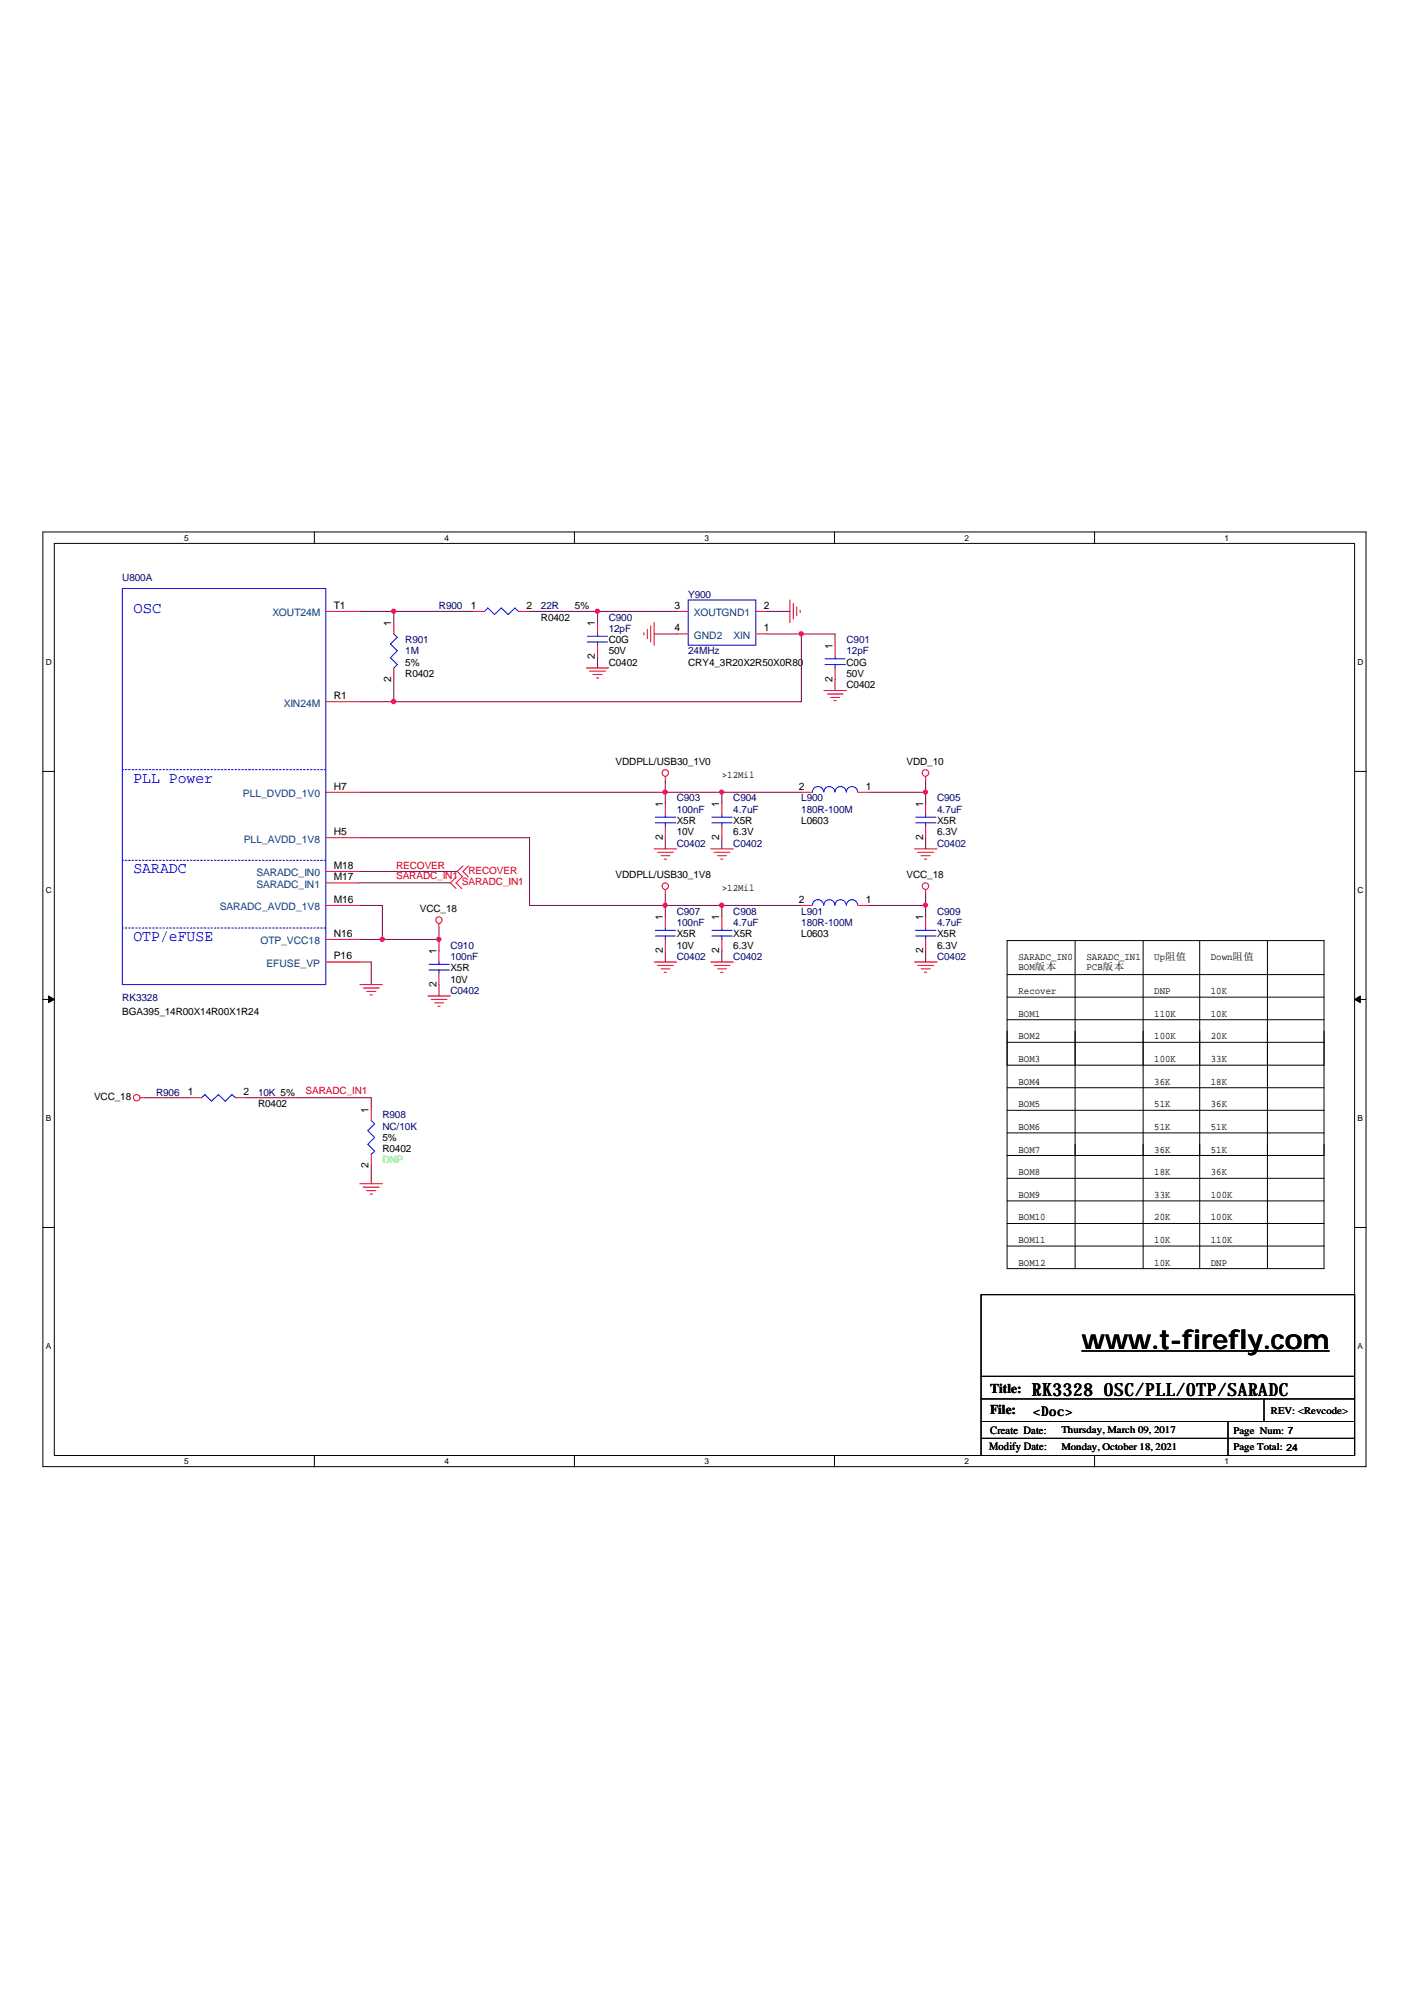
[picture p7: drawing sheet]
<svg xmlns="http://www.w3.org/2000/svg" width="210mm" height="297mm" viewBox="0 0 210 297" stroke-linecap="round" stroke-linejoin="round" font-family="sans-serif">
<path d="M6.3 78.8h196.1v138.5h-196.1zM8 80.5h192.7v135.1h-192.7z" fill="none" stroke="#000" stroke-width=".15"/>
<g fill="#fff">
<path d="M27.3 78.9h.6v1.4h-.6z"/>
<path d="M27.3 215.8h.6v1.4h-.6z"/>
</g>
<path d="M46.6 78.8v1.7M46.6 215.6v1.7" fill="none" stroke="#000" stroke-width=".15"/>
<g fill="#fff">
<path d="M65.8 78.9h.7v1.4h-.7z"/>
<path d="M65.8 215.8h.7v1.4h-.7z"/>
</g>
<path d="M85.1 78.8v1.7M85.1 215.6v1.7" fill="none" stroke="#000" stroke-width=".15"/>
<g fill="#fff">
<path d="M104.4 78.9h.6v1.4h-.6z"/>
<path d="M104.4 215.8h.6v1.4h-.6z"/>
</g>
<path d="M123.6 78.8v1.7M123.6 215.6v1.7" fill="none" stroke="#000" stroke-width=".15"/>
<g fill="#fff">
<path d="M142.9 78.9h.6v1.4h-.6z"/>
<path d="M142.9 215.8h.6v1.4h-.6z"/>
</g>
<path d="M162.1 78.8v1.7M162.1 215.6v1.7" fill="none" stroke="#000" stroke-width=".15"/>
<g fill="#fff">
<path d="M181.4 78.9h.6v1.4h-.6z"/>
<path d="M181.4 215.8h.6v1.4h-.6z"/>
<path d="M6.8 97.4h.8v1.3h-.8z"/>
<path d="M201.1 97.4h.8v1.3h-.8z"/>
<path d="M6.8 131.1h.8v1.4h-.8z"/>
<path d="M201.1 131.1h.8v1.4h-.8z"/>
</g>
<path d="M6.3 114.3h1.7M200.7 114.3h1.7" fill="none" stroke="#000" stroke-width=".15"/>
<g fill="#fff">
<path d="M6.8 164.9h.7v1.4h-.7z"/>
<path d="M201.1 164.9h.7v1.4h-.7z"/>
</g>
<path d="M6.3 148.1h1.7M200.7 148.1h1.7" fill="none" stroke="#000" stroke-width=".15"/>
<g fill="#000" stroke="#000" stroke-width=".15">
<path d="M7.2 147.6l.8 .5-.8 .4z" fill-rule="evenodd"/>
<path d="M200.7 148.1l.8-.5v.9z" fill-rule="evenodd"/>
</g>
<g fill="#fff">
<path d="M6.8 198.7h.7v1.4h-.7z"/>
<path d="M201.1 198.7h.7v1.4h-.7z"/>
</g>
<g fill="none" stroke="#000" stroke-width=".15">
<path d="M149.2 139.3h46.9v48.6h-46.9zM159.3 139.3v48.6M169.3 139.3v48.6M177.7 139.3v48.6M187.7 139.3v48.6M149.2 157.8h46.9M149.2 144.4h46.9M149.2 147.7h46.9M149.2 151.1h46.9M149.2 154.4h46.9M149.2 167.8h46.9M149.2 164.5h46.9"/>
<path d="M149.2 161.1h46.9M149.2 171.2h46.9M149.2 177.9h46.9M149.2 174.6h46.9M6.3 181.8h1.7M145.3 191.8h55.4v23.8h-55.4zM149.2 181.3h46.9M149.2 184.6h46.9M200.7 181.8h1.7M145.3 203.9h55.4M145.3 207.2h55.4M145.3 210.6h55.4"/>
<path d="M145.3 213.1h55.4M181.9 210.6v5M187.2 207.2v3.4"/>
</g>
<g fill="none" stroke="#f00" stroke-width=".15">
<path d="M48.3 90.6h5M58.3 92.2v1.7M58.3 99v1.6M70.1 90.6h1.7M76.8 90.6h1.6M86.8 99h3.4M87.3 99.4h2.4M87.8 99.9h1.4M88.5 92.2v1.7M88.5 95.6v1.7M95.4 93.8v.3M95.9 93.2v1.4"/>
<path d="M96.4 92.7v2.4M96.9 92.2v3.4M100.2 90.6h1.7M100.2 93.9h1.7M112 90.6h1.7M112 93.9h1.7M117 88.9v3.3M117.5 89.4v2.3M118 89.9v1.3M118.5 90.4v.3M123.7 95.6v1.7M123.7 99v1.6"/>
<path d="M48.3 117.4h5M48.3 104h5M88.3 100.4h.4M98.6 115v.7M98.6 119.1v1.6M106.9 119.1v1.6M118.7 117.4h1.7M122 102.3h3.4M122.6 102.8h2.3M123.1 103.3h1.3M123.5 103.8h.4M127.1 117.4h1.6"/>
<path d="M137.1 115v.7M137.1 119.1v1.6M48.3 134.1h5M48.3 124.1h5M48.3 129.1h5M48.3 130.8h5M48.3 139.2h5M65 136.8v.7M67.6 129.9l-.9 .9 .9 .8M68.4 129.9l-.8 .9 .8 .8M68.6 128.3l-.9 .8 .9 .8M69.4 128.3l-.8 .8 .8 .8"/>
<path d="M96.9 125.8h3.3M97.4 126.3h2.3M97.9 126.8h1.3M98.4 127.3h.3M98.6 122.4v1.7M98.6 131.8v.7M98.6 135.8v1.7M98.6 139.2v1.7M105.3 125.8h3.3M105.8 126.3h2.3M106.3 126.8h1.3M106.8 127.3h.3"/>
<path d="M106.9 122.4v1.7M106.9 135.8v1.7M106.9 139.2v1.7M118.7 134.1h1.7M127.1 134.1h1.6M135.5 125.8h3.3M135.9 126.3h2.4M136.4 126.8h1.4M136.9 127.3h.4M137.1 122.4v1.7M137.1 131.8v.7M137.1 135.8v1.7"/>
<path d="M137.1 139.2v1.7M48.3 142.5h5M53.3 145.9h3.3M53.8 146.4h2.4M54.3 146.9h1.4M54.8 147.4h.4M63.4 147.6h3.3M63.9 148.1h2.3M64.4 148.6h1.3M64.9 149.1h.3M65 140.9v1.6M65 144.2v1.7"/>
<path d="M96.9 142.5h3.3M97.4 143h2.3M97.9 143.5h1.3M98.4 144h.3M105.3 142.5h3.3M105.8 143h2.3M106.3 143.5h1.3M106.8 144h.3M135.5 142.5h3.3M135.9 143h2.4M136.4 143.5h1.4M136.9 144h.4"/>
<path d="M20.8 162.6h.7M28.2 162.6h1.6M34.9 162.6h1.6M53.3 175.4h3.3M53.8 175.9h2.4M54.3 176.4h1.4M54.8 176.9h.4M55 164.3v1.7M55 171v1.7"/>
<circle cx="98.5" cy="114.5" r=".48"/>
<circle cx="137.1" cy="114.5" r=".49"/>
<circle cx="65" cy="136.3" r=".48"/>
<circle cx="98.5" cy="131.3" r=".48"/>
<circle cx="137.1" cy="131.3" r=".49"/>
<circle cx="20.3" cy="162.6" r=".48"/>
</g>
<path d="M160.3 200.1h36.6" fill="none" stroke="#000" stroke-width=".18"/>
<g fill="none" stroke="#00f" stroke-width=".15">
<path d="M18.1 87.2h30.2v58.7h-30.2zM58.3 93.9l.5 .5-1 1 1 1-1 1 1 1.1-.5 .5M71.8 90.6l.5-.5 .9 .9 1.1-.9 1 .9 1-.9 .5 .5M87 95.1h3M87 94.3h3M88.5 93.9v.4M88.5 95.1v.5M101.9 88.9h10.1v6.7h-10.1zM122.2 98.5h3M122.2 97.6h3M123.7 97.3v.3M123.7 98.5v.5"/>
<path d="M120.4 117.3a.83 .83 0 0 1 .8-.8 .83 .83 0 0 1 .8 .8M122 117.3a.8 .8 0 0 1 .9-.8 .8 .8 0 0 1 .8 .8M123.7 117.3a.83 .83 0 0 1 .8-.8 .83 .83 0 0 1 .8 .8M125.4 117.3a.83 .83 0 0 1 .8-.8 .83 .83 0 0 1 .8 .8M97.1 138.7h3M97.1 137.8h3M97.1 121.9h3M97.1 121.1h3M98.6 120.7v.4M98.6 121.9v.5M98.6 137.5v.3M98.6 138.7v.5"/>
<path d="M105.5 138.7h3M105.5 137.8h3M105.5 121.9h3M105.5 121.1h3M106.9 120.7v.4M106.9 121.9v.5M106.9 137.5v.3M106.9 138.7v.5M120.4 134.1a.83 .83 0 0 1 .8-.8 .83 .83 0 0 1 .8 .8M122 134.1a.8 .8 0 0 1 .9-.8 .8 .8 0 0 1 .8 .8M123.7 134.1a.83 .83 0 0 1 .8-.8 .83 .83 0 0 1 .8 .8M125.4 134.1a.83 .83 0 0 1 .8-.8 .83 .83 0 0 1 .8 .8"/>
<path d="M135.6 138.7h3M135.6 137.8h3M135.6 121.9h3M135.6 121.1h3M137.1 120.7v.4M137.1 121.9v.5M137.1 137.5v.3M137.1 138.7v.5M63.5 143.7h3M63.5 142.9h3M65 142.5v.4M65 143.7v.5"/>
<path d="M29.8 162.6l.6-.4 .9 .9 1-.9 1.1 .9 1-.9 .5 .4M55 166l.5 .5-1 1 1 1-1 1 1 1-.5 .5"/>
</g>
<path d="M48.3 114h-30.2M48.3 127.5h-30.2M48.3 137.5h-30.2" fill="none" stroke="#00f" stroke-width=".15" stroke-dasharray=".3 .3"/>
<g fill="none" stroke="#800040" stroke-width=".15">
<path d="M53.3 90.6h16.8M58.3 90.6v1.6M78.4 90.6h21.8M88.5 90.6v1.6M88.5 97.3v1.7M96.9 93.9h3.3M113.7 90.6h3.3M113.7 93.9h10v1.7M118.7 93.9v10.1h-65.4M53.3 117.4h65.4M58.3 100.6v3.4M98.6 115.7v3.4"/>
<path d="M106.9 117.4v1.7M123.7 100.6v1.7M128.7 117.4h8.4M137.1 115.7v3.4M53.3 134.1h3.3v5.1M53.3 124.1h25.1v10h40.3M53.3 129.1h14.4M53.3 139.2h11.7M53.3 130.8h13.4M65 137.5v3.4M98.6 124.1v1.7M98.6 132.5v3.3"/>
<path d="M106.9 124.1v1.7M106.9 134.1v1.7M128.7 134.1h8.4M137.1 124.1v1.7M137.1 132.5v3.3M53.3 142.5h1.7v3.4M65 145.9v1.7M98.6 140.9v1.6M106.9 140.9v1.6M137.1 140.9v1.6M21.5 162.6h6.7M36.5 162.6h18.5v1.7"/>
<path d="M55 172.7v2.7"/>
</g>
<g fill="#f0f" stroke="#f0f" stroke-width=".15">
<circle cx="58.3" cy="90.6" r=".32"/>
<circle cx="88.5" cy="90.6" r=".32"/>
<circle cx="137.1" cy="134.1" r=".32"/>
<circle cx="106.9" cy="134.1" r=".32"/>
<circle cx="98.5" cy="134.1" r=".32"/>
<circle cx="137.1" cy="117.3" r=".32"/>
<circle cx="106.9" cy="117.3" r=".32"/>
<circle cx="98.5" cy="117.3" r=".32"/>
<circle cx="118.7" cy="93.9" r=".32"/>
<circle cx="58.3" cy="103.9" r=".32"/>
<circle cx="56.6" cy="139.2" r=".32"/>
<circle cx="65" cy="139.2" r=".32"/>
</g>
<text font-size="4" x="160.3" y="199.8">www.t-firefly.com</text>
<text font-size="2.7" x="152.9" y="206.8">RK3328 OSC/PLL/OTP/SARADC</text>
<g font-size="2.3" fill="#00f">
<text x="19.8" y="90.8">OSC</text>
<text x="19.8" y="115.9">PLL Power</text>
<text x="19.8" y="129.4">SARADC</text>
<text x="19.8" y="139.4">OTP/eFUSE</text>
</g>
<g font-size="2">
<text x="146.7" y="206.4">Title:</text>
<text x="146.7" y="209.4">File:</text>
<text x="153" y="209.8">&lt;Doc&gt;</text>
</g>
<g font-size="1.7">
<text x="146.5" y="214.9">Modify Date:</text>
<text x="146.7" y="212.4">Create Date:</text>
</g>
<g font-size="1.5" fill="#000080">
<text x="18.1" y="86">U800A</text>
<text x="101.9" y="88.5">Y900</text>
<text x="60" y="95.3">R901</text>
<text x="65" y="90.2">R900</text>
<text x="80.1" y="90.2">22R</text>
<text x="90.2" y="91.9">C900</text>
<text x="90.2" y="93.6">12pF</text>
<text x="125.4" y="95.3">C901</text>
<text x="60" y="96.9">1M</text>
<text x="101.9" y="96.9">24MHz</text>
<text x="125.4" y="96.9">12pF</text>
<text x="100.2" y="118.7">C903</text>
<text x="108.6" y="118.7">C904</text>
<text x="118.7" y="118.7">L900</text>
<text x="138.8" y="118.7">C905</text>
<text x="100.2" y="120.4">100nF</text>
<text x="100.2" y="125.5">C0402</text>
<text x="108.6" y="120.4">4.7uF</text>
<text x="108.6" y="125.5">C0402</text>
<text x="118.7" y="120.4">180R-100M</text>
<text x="138.8" y="120.4">4.7uF</text>
<text x="138.8" y="125.5">C0402</text>
<text x="100.2" y="135.5">C907</text>
<text x="100.2" y="137.2">100nF</text>
<text x="108.6" y="135.5">C908</text>
<text x="108.6" y="137.2">4.7uF</text>
<text x="118.7" y="135.5">L901</text>
<text x="118.7" y="137.2">180R-100M</text>
<text x="138.8" y="135.5">C909</text>
<text x="138.8" y="137.2">4.7uF</text>
<text x="66.7" y="140.5">C910</text>
<text x="66.7" y="142.2">100nF</text>
<text x="100.2" y="142.2">C0402</text>
<text x="108.6" y="142.2">C0402</text>
<text x="138.8" y="142.2">C0402</text>
<text x="18.1" y="148.2">RK3328</text>
<text x="66.7" y="147.2">C0402</text>
<text x="23.1" y="162.3">R906</text>
<text x="38.2" y="162.3">10K 5%</text>
<text x="56.6" y="165.7">R908</text>
<text x="56.6" y="167.4">NC/10K</text>
</g>
<g font-size="1.5" fill="#004080">
<text x="40.3" y="91.3">XOUT24M</text>
<text x="102.8" y="91.3">XOUTGND1</text>
<text x="102.8" y="94.6">GND2</text>
<text x="108.7" y="94.6">XIN</text>
<text x="42" y="104.7">XIN24M</text>
<text x="36" y="118.1">PLL_DVDD_1V0</text>
<text x="36.1" y="124.8">PLL_AVDD_1V8</text>
<text x="38" y="129.8">SARADC_IN0</text>
<text x="38" y="131.5">SARADC_IN1</text>
<text x="32.6" y="134.9">SARADC_AVDD_1V8</text>
<text x="38.6" y="139.9">OTP_VCC18</text>
<text x="39.5" y="143.2">EFUSE_VP</text>
</g>
<g font-size="1.5">
<text x="49.4" y="90.2">T1</text>
<text x="58" y="92.7" transform="rotate(-90 58 92.7)">1</text>
<text x="69.7" y="90.2">1</text>
<text x="78" y="90.2">2</text>
<text x="80.1" y="91.9">R0402</text>
<text x="85.2" y="90.2">5%</text>
<text x="88.1" y="92.7" transform="rotate(-90 88.1 92.7)">1</text>
<text x="90.2" y="95.3">C0G</text>
<text x="99.9" y="90.2">3</text>
<text x="99.9" y="93.5">4</text>
<text x="113.2" y="93.5">1</text>
<text x="113.2" y="90.2">2</text>
<text x="58" y="101" transform="rotate(-90 58 101)">2</text>
<text x="60" y="100.3">R0402</text>
<text x="60" y="98.6">5%</text>
<text x="88.1" y="97.6" transform="rotate(-90 88.1 97.6)">2</text>
<text x="90.2" y="98.6">C0402</text>
<text x="90.2" y="96.9">50V</text>
<text x="101.9" y="98.6">CRY4_3R20X2R50X0R80</text>
<text x="123.3" y="101" transform="rotate(-90 123.3 101)">2</text>
<text x="123.3" y="96.1" transform="rotate(-90 123.3 96.1)">1</text>
<text x="125.4" y="102">C0402</text>
<text x="125.4" y="98.6">C0G</text>
<text x="125.4" y="100.3">50V</text>
<text x="49.4" y="103.6">R1</text>
<text x="91.2" y="113.4">VDDPLL/USB30_1V0</text>
<text x="134.3" y="113.4">VDD_10</text>
<text x="49.4" y="117">H7</text>
<text x="98.2" y="119.5" transform="rotate(-90 98.2 119.5)">1</text>
<text x="106.6" y="119.5" transform="rotate(-90 106.6 119.5)">1</text>
<text x="106.9" y="115.3">&gt;12Mil</text>
<text x="118.3" y="117">2</text>
<text x="128.3" y="117">1</text>
<text x="136.7" y="119.5" transform="rotate(-90 136.7 119.5)">1</text>
<text x="49.4" y="123.7">H5</text>
<text x="98.2" y="124.4" transform="rotate(-90 98.2 124.4)">2</text>
<text x="100.2" y="122.1">X5R</text>
<text x="100.2" y="123.8">10V</text>
<text x="106.6" y="124.4" transform="rotate(-90 106.6 124.4)">2</text>
<text x="108.6" y="122.1">X5R</text>
<text x="108.6" y="123.8">6.3V</text>
<text x="118.7" y="122.1">L0603</text>
<text x="136.7" y="124.4" transform="rotate(-90 136.7 124.4)">2</text>
<text x="138.8" y="122.1">X5R</text>
<text x="138.8" y="123.8">6.3V</text>
<text x="49.4" y="128.7">M18</text>
<text x="49.4" y="130.4">M17</text>
<text x="91.2" y="130.1">VDDPLL/USB30_1V8</text>
<text x="134.3" y="130.1">VCC_18</text>
<text x="49.4" y="133.8">M16</text>
<text x="62.2" y="135.2">VCC_18</text>
<text x="98.2" y="136.3" transform="rotate(-90 98.2 136.3)">1</text>
<text x="106.6" y="136.3" transform="rotate(-90 106.6 136.3)">1</text>
<text x="106.9" y="132">&gt;12Mil</text>
<text x="118.3" y="133.8">2</text>
<text x="128.3" y="133.8">1</text>
<text x="136.7" y="136.3" transform="rotate(-90 136.7 136.3)">1</text>
<text x="49.4" y="138.8">N16</text>
<text x="49.4" y="142.1">P16</text>
<text x="64.6" y="141.3" transform="rotate(-90 64.6 141.3)">1</text>
<text x="66.7" y="143.9">X5R</text>
<text x="98.2" y="141.2" transform="rotate(-90 98.2 141.2)">2</text>
<text x="100.2" y="138.8">X5R</text>
<text x="100.2" y="140.5">10V</text>
<text x="106.6" y="141.2" transform="rotate(-90 106.6 141.2)">2</text>
<text x="108.6" y="138.8">X5R</text>
<text x="108.6" y="140.5">6.3V</text>
<text x="118.7" y="138.8">L0603</text>
<text x="136.7" y="141.2" transform="rotate(-90 136.7 141.2)">2</text>
<text x="138.8" y="138.8">X5R</text>
<text x="138.8" y="140.5">6.3V</text>
<text x="150.9" y="142.3">SARADC_IN0</text>
<text x="150.9" y="143.7">BOM版本</text>
<text x="161" y="142.3">SARADC_IN1</text>
<text x="161" y="143.7">PCB版本</text>
<text x="171" y="142.3">Up阻值</text>
<text x="179.4" y="142.3">Down阻值</text>
<text x="64.6" y="146.2" transform="rotate(-90 64.6 146.2)">2</text>
<text x="66.7" y="145.6">10V</text>
<text x="150.9" y="147.3">Recover</text>
<text x="171" y="147.3">DNP</text>
<text x="179.4" y="147.3">10K</text>
<text x="18.1" y="150.4">BGA395_14R00X14R00X1R24</text>
<text x="150.9" y="150.7">BOM1</text>
<text x="150.9" y="154">BOM2</text>
<text x="171" y="150.7">110K</text>
<text x="171" y="154">100K</text>
<text x="179.4" y="150.7">10K</text>
<text x="179.4" y="154">20K</text>
<text x="150.9" y="157.3">BOM3</text>
<text x="150.9" y="160.7">BOM4</text>
<text x="171" y="157.3">100K</text>
<text x="171" y="160.7">36K</text>
<text x="179.4" y="157.3">33K</text>
<text x="179.4" y="160.7">18K</text>
<text x="13.9" y="163">VCC_18</text>
<text x="27.8" y="162.2">1</text>
<text x="36.1" y="162.2">2</text>
<text x="38.2" y="164">R0402</text>
<text x="54.6" y="164.8" transform="rotate(-90 54.6 164.8)">1</text>
<text x="150.9" y="164">BOM5</text>
<text x="150.9" y="167.4">BOM6</text>
<text x="171" y="164">51K</text>
<text x="171" y="167.4">51K</text>
<text x="179.4" y="164">36K</text>
<text x="179.4" y="167.4">51K</text>
<text x="54.6" y="173" transform="rotate(-90 54.6 173)">2</text>
<text x="56.6" y="170.7">R0402</text>
<text x="56.6" y="169">5%</text>
<text x="150.9" y="170.8">BOM7</text>
<text x="171" y="170.8">36K</text>
<text x="179.4" y="170.8">51K</text>
<text x="150.9" y="177.4">BOM9</text>
<text x="150.9" y="174.1">BOM8</text>
<text x="171" y="174.1">18K</text>
<text x="171" y="177.4">33K</text>
<text x="179.4" y="174.1">36K</text>
<text x="179.4" y="177.4">100K</text>
<text x="150.9" y="180.8">BOM10</text>
<text x="150.9" y="184.2">BOM11</text>
<text x="171" y="180.8">20K</text>
<text x="171" y="184.2">10K</text>
<text x="179.4" y="180.8">100K</text>
<text x="179.4" y="184.2">110K</text>
<text x="150.9" y="187.5">BOM12</text>
<text x="171" y="187.5">10K</text>
<text x="179.4" y="187.5">DNP</text>
<text x="188.3" y="209.5">REV: &lt;Revcode&gt;</text>
<text x="157.2" y="212.3">Thursday, March 09, 2017</text>
<text x="157.2" y="214.8">Monday, October 18, 2021</text>
<text x="182.7" y="212.5">Page Num: 7</text>
<text x="182.7" y="214.8">Page Total: 24</text>
</g>
<g font-size="1.5" fill="#f00">
<text x="58.7" y="128.8">RECOVER</text>
<text x="58.7" y="130.2">SARADC_IN1</text>
<text x="68.4" y="131.1">SARADC_IN1</text>
<text x="69.4" y="129.5">RECOVER</text>
<text x="45.3" y="162.1">SARADC_IN1</text>
</g>
<text font-size="1.5" fill="#0f0" x="56.6" y="172.4">DNP</text>
<g font-size="1.2">
<text x="27.3" y="80.1">5</text>
<text x="65.8" y="80.1">4</text>
<text x="104.4" y="80.1">3</text>
<text x="142.9" y="80.1">2</text>
<text x="181.4" y="80.1">1</text>
<text x="6.8" y="98.5">D</text>
<text x="201.1" y="98.5">D</text>
<text x="6.8" y="132.3">C</text>
<text x="201.1" y="132.3">C</text>
<text x="6.8" y="166.1">B</text>
<text x="201.1" y="166.1">B</text>
<text x="6.8" y="199.8">A</text>
<text x="201.1" y="199.8">A</text>
<text x="27.3" y="216.9">5</text>
<text x="65.8" y="216.9">4</text>
<text x="104.4" y="216.9">3</text>
<text x="142.9" y="216.9">2</text>
<text x="181.4" y="216.9">1</text>
</g>
</svg>
